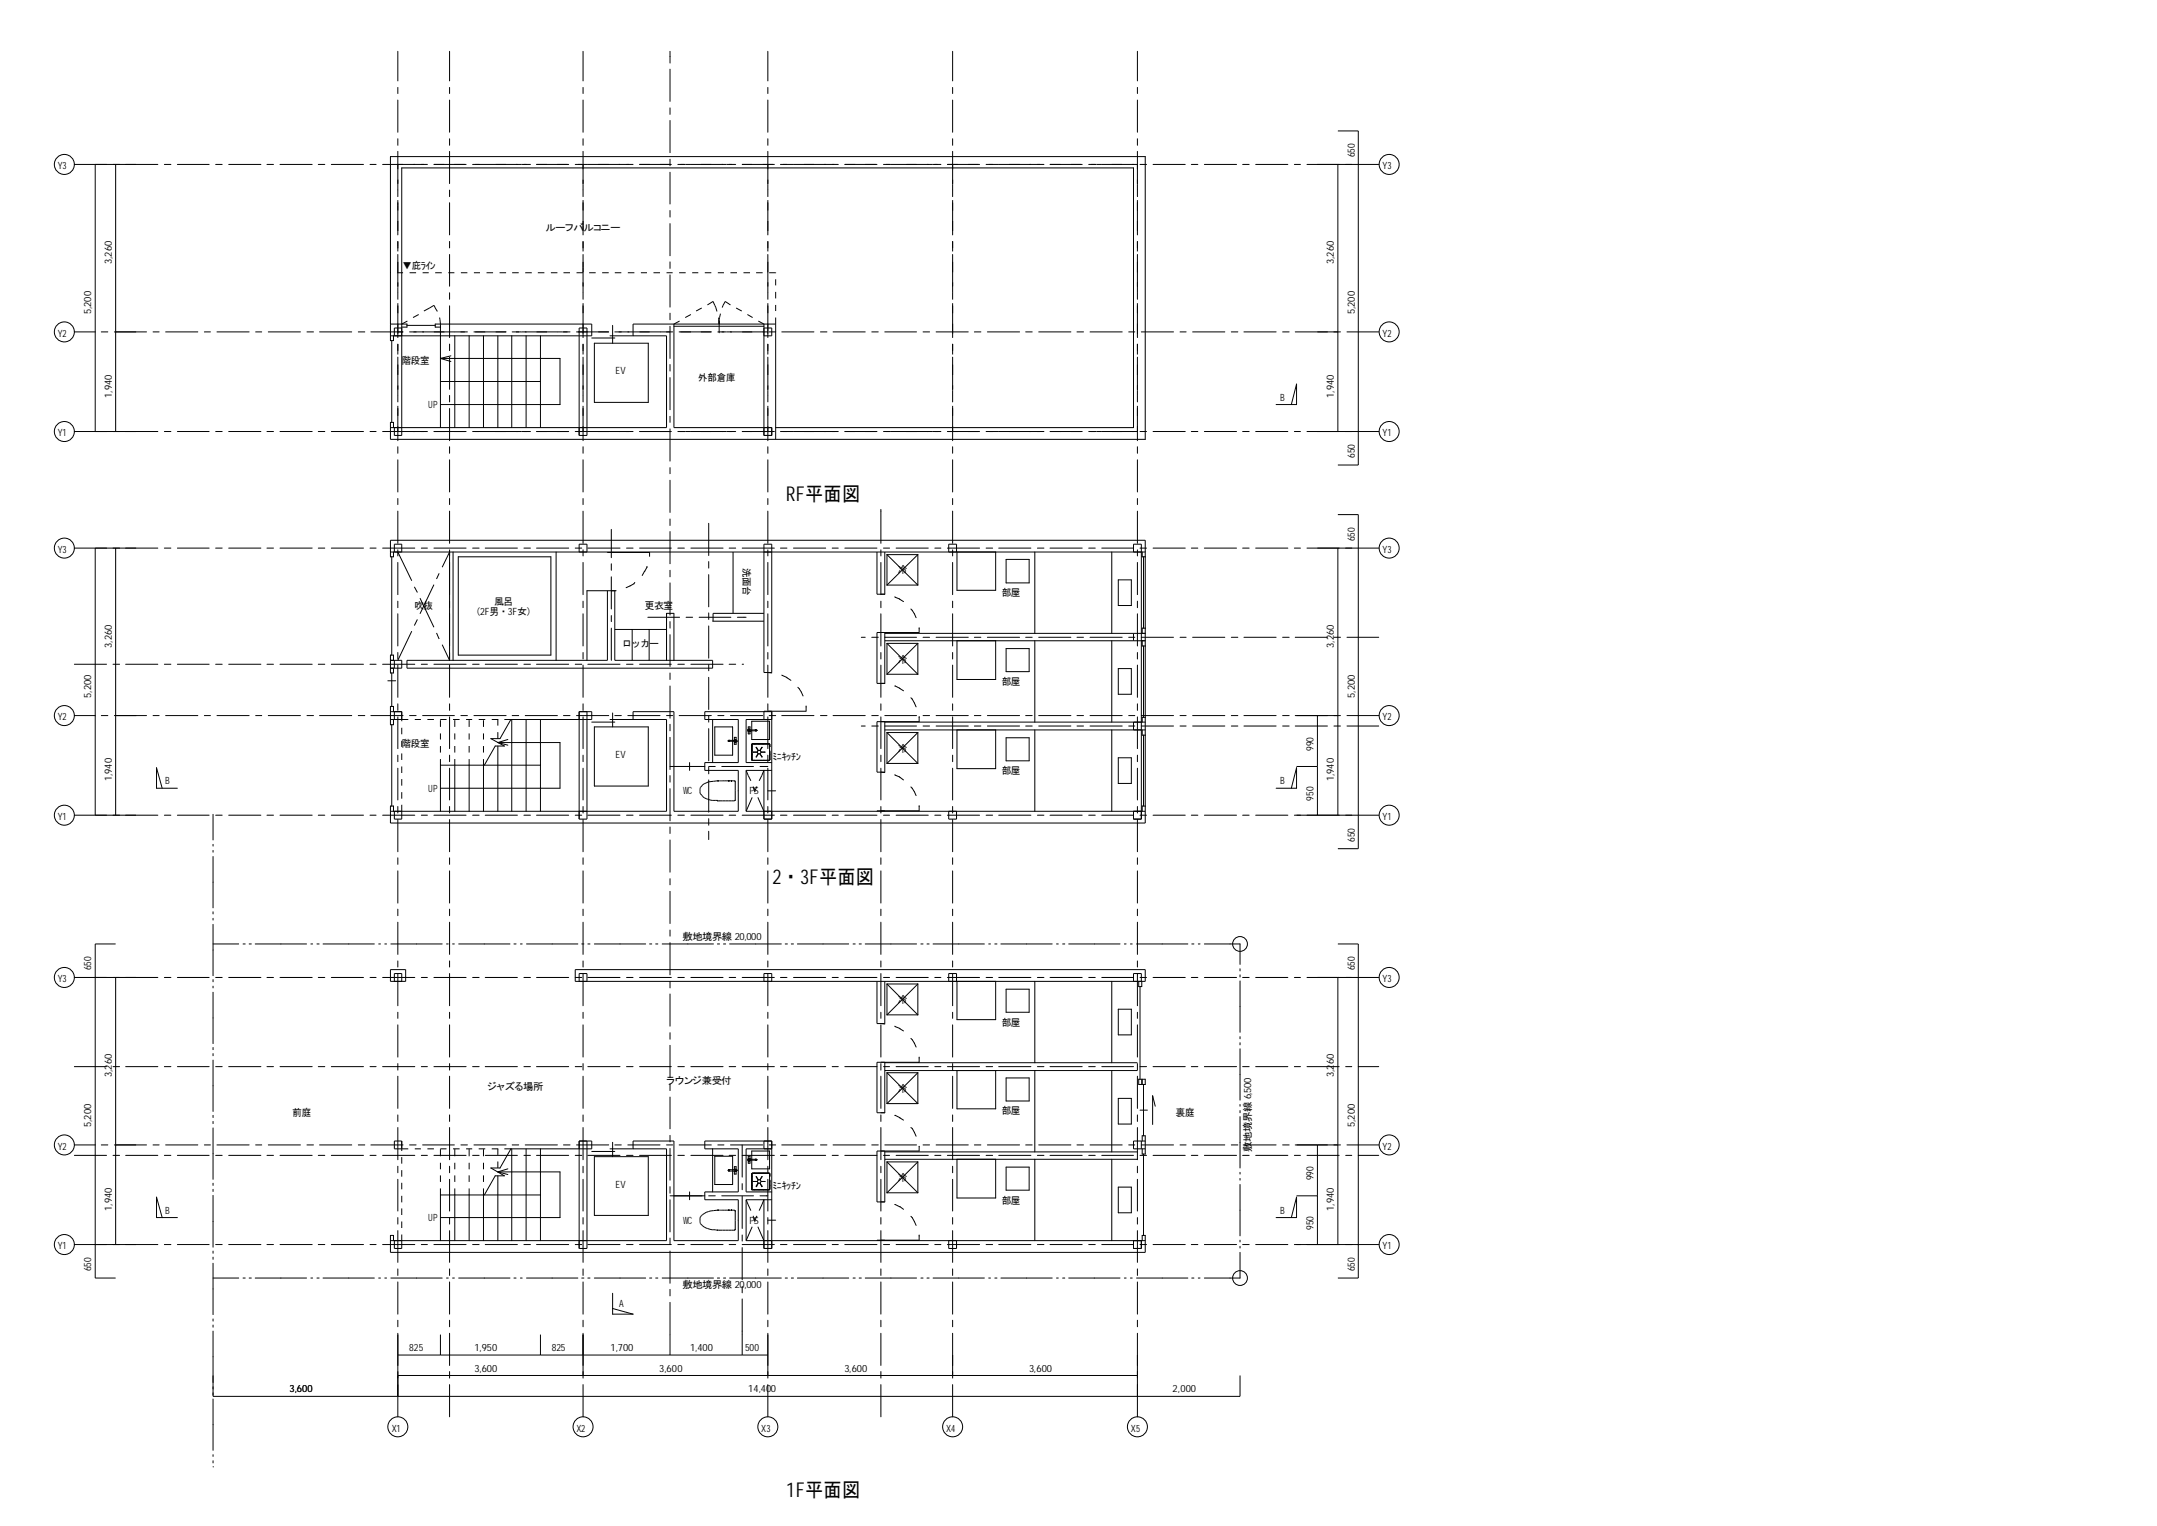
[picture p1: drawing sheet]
<svg xmlns="http://www.w3.org/2000/svg" width="420mm" height="297mm" viewBox="0 0 420 297" stroke-linecap="round" stroke-linejoin="round" font-family="sans-serif">
<g fill="none" stroke="#000" stroke-width=".19">
<path d="M77.5 10v5.7M77.5 17v1.2M77.5 19.5v6.2M87.5 10v5.7M87.5 17v1.2M87.5 19.5v6.2M113.5 10v5.7M113.5 17v1.2M113.5 19.5v6.2M130.5 10v2.3M130.5 13.5v6.2M149.5 10v5.7"/>
<path d="M149.5 17v1.2M149.5 19.5v6.2M185.5 10v5.7M185.5 17v1.2M185.5 19.5v6.2M221.5 10v5.7M221.5 17v1.2M221.5 19.5v6.2M14.5 32h16.2M18.5 32v52M22.5 32v52M32 32h1.3"/>
<path d="M34.5 32h6.2M42 32h1.3M44.5 32h6.3M52 32h1.3M54.5 32h6.3M62 32h1.2M64.5 32h6.3M72.1 32h1.1M74.5 32h8.7M77.5 27v1.3M77.5 29.5v8.8M77.5 38.9v6.8"/>
<path d="M84.5 32h6.3M87.5 27v1.3M87.5 29.5v6.2M87.5 37v1.3M87.5 39.5v6.2M92 32h11.3M104.5 32h6.2M112 32h11.3M113.5 27v1.3M113.5 29.5v8.8M113.5 38.9v6.8M124.5 32h6.2"/>
<path d="M130.5 21v1.3M130.5 23.5v6.2M130.5 31v1.3M130.5 33.5v6.2M132 32h11.3M144.5 32h6.3M149.5 27v1.3M149.5 29.5v8.8M149.5 38.9v6.8M152 32h11.2M164.5 32h6.3M172 32h11.2"/>
<path d="M184.5 32h6.3M185.5 27v1.3M185.5 29.5v8.8M185.5 38.9v6.8M192 32h11.3M204.5 32h6.2M212 32h9.5M221.5 27v1.3M221.5 29.5v8.8M221.5 38.9v6.8M222 32h1.3M224.5 32h6.3"/>
<path d="M232 32h1.3M234.5 32h6.3M242 32h1.2M244.5 32h6.3M252.1 32h1.1M254.5 32h14M260.5 25.5h4v65h-4M260.5 32v52M76 53.1h.1M77.3 53.1h1.2M77.5 47v1.9M77.5 49.5v8.8"/>
<path d="M77.5 59v6.7M79.8 53.1h1.2M82.3 53.1h1.2M84.8 53.1h1.2M87.3 53.1h1.2M87.5 47v1.3M87.5 49.5v6.2M87.5 57v1.3M87.5 59.5v6.2M89.7 53.1h1.3M92.3 53.1h1.2M94.7 53.1h1.3"/>
<path d="M97.3 53.1h1.3M99.7 53.1h1.3M102.3 53.1h1.2M104.7 53.1h1.3M107.3 53.1h1.2M109.7 53.1h1.3M112.3 53.1h1.2M113.5 47v1.9M113.5 49.5v8.8M113.5 59v6.7M114.7 53.1h1.3M117.3 53.1h1.2"/>
<path d="M119.7 53.1h1.3M122.3 53.1h1.2M124.8 53.1h1.2M127.3 53.1h1.2M129.8 53.1h1.2M130.5 41v1.2M130.5 43.5v6.3M130.5 51v1.2M130.5 53.5v6.3M132.2 53.1h1.3M134.8 53.1h1.2M136.7 59.9l-1.1 .6"/>
<path d="M137.2 53.1h1.3M137.8 59.4l1.1-.7 .7 1.9M139.8 53.1h1.2M142.2 59.4l-1-.7-.6 1.2M142.2 53.1h1.3M143.3 59.9l1.1 .6M144.8 53.1h1.2M147.2 53.1h1.3M149.5 47v1.9M149.5 49.5v8.8M149.5 59v6.7M149.8 53.1h1.3"/>
<path d="M151 54.4v1.1M151 56.8v1.3M151 59.4v1.1M185.5 47v1.9M185.5 49.5v8.8M185.5 59v6.7M221.5 47v1.9M221.5 49.5v8.8M221.5 59v6.7M14.5 64.6h4M19.7 64.6h1.3M22.3 64.6h6.2"/>
<path d="M29.8 64.6h1.2M32.3 64.6h6.2M39.8 64.6h1.2M42.2 64.6h6.3M49.8 64.6h1.2M52.2 64.6h6.3M59.8 64.6h1.2M62.2 64.6h6.3M69.8 64.6h1.2M72.2 64.6h6.3M76 63.1h3.2v.6h-1M76.3 66.3v15.9"/>
<path d="M76.6 65.4v.9h-.6v-35.8h147v55h-147v-3.3h.6v1M77.5 67v2M77.5 69.5v8.7M77.5 79v6.8M78.2 63.8h-1.4v1.6M79.2 63.3h5.6M79.3 62.5l-1.1 .6M79.8 64.6h11.2M81.5 61.2l-1.1 .6M82.5 60.5l2-1.1 .7 1.2M85.6 61.8l.2 1.3v20.1M85.8 63.7h-1v-.6h30.4v2.3h-39.2"/>
<path d="M85.8 69.8h23.3v8.9h-23.3M85.8 74.3h19.4M85.8 69.8l2 .6M87.5 67v1.2M87.5 69.5v6.3M87.5 77v1.2M87.5 79.5v6.3M87.8 69.3l-2 .5M88.6 65.4v17.8M91.4 65.4v17.8M92.3 64.6h6.3M94.1 65.4v17.8"/>
<path d="M96.9 65.4v17.8M99.7 65.4v17.8M99.7 64.6h11.3M102.4 65.4v17.8M105.2 65.4v17.8M112.3 64.6h6.2M112.8 63.8h1.5v21h-1.5zM113.5 67v2M113.5 69.5v8.7M113.5 79v6.8M115.2 65.8h4.5M115.7 66.8h10.5v11.5h-10.5z"/>
<path d="M118.8 65.4h11v17.8h-53.8M119.3 63.3v3.5M119.7 64.6h11.3M130.5 61v1.2M130.5 63.5v6.3M130.5 71v1.2M130.5 73.5v6.3M131.2 63.5h17.6M132.2 64.6h6.3M132.3 62.5l-1.1 .6v20.1h19.1v1.6h-1.5v-21.7l-1.1-.6M134.5 61.2l-1.1 .6M139.8 64.6h9.7"/>
<path d="M140 61.8v1.3M140.3 61l-.3 1.2v2.6M145.5 61.2l1.1 .6M148.8 63.8h1.5v1.6h-1.5M149.5 67v2M149.5 69.5v8.7M149.5 79v6.8M149.8 64.6h1.2M151 61.8v23.7M151 63.1h-27.7v2.3M152.2 64.6h6.3M159.8 64.6h1.2"/>
<path d="M162.2 64.6h6.3M169.8 64.6h1.2M172.3 64.6h6.2M179.7 64.6h1.3M182.3 64.6h6.3M185.5 67v2M185.5 69.5v8.7M185.5 79v6.8M189.7 64.6h1.3M192.3 64.6h6.2M199.7 64.6h1.3M202.3 64.6h6.2"/>
<path d="M209.7 64.6h1.3M212.3 64.6h6.2M219.8 64.6h1.2M221.5 67v2M221.5 69.5v8.7M221.5 79v6.8M222.2 64.6h6.3M229.8 64.6h1.2M232.2 64.6h6.3M239.8 64.6h1.2M242.2 64.6h6.3M248.5 78.7h4v-3.9l-1 3.9"/>
<path d="M249.8 64.6h1.2M252.2 64.6h8.8M262.3 64.6h6.2M14.5 84h16.2M32 84h1.3M34.5 84h6.2M42 84h1.3M44.5 84h6.3M52 84h1.3M54.5 84h6.3M62 84h1.2M64.5 84h6.3"/>
<path d="M72.1 84h1.1M74.5 84h8.7M76.8 83.2v1.6h1.4v-52.1h142.5v50.5h-69.7M77.5 87v1.2M77.5 89.5v6.3M77.5 97v1.2M77.5 99.5v6.2M84.5 84h6.3M87.5 87v1.2M87.5 89.5v6.3M87.5 97v1.2M87.5 99.5v6.2"/>
<path d="M92 84h11.3M104.5 84h6.2M112 84h11.3M113.5 87v1.2M113.5 89.5v6.3M113.5 97v1.2M113.5 99.5v6.2M124.5 84h6.2M130.5 81v1.2M130.5 83.5v6.2M130.5 91v1.2M130.5 93.5v6.2"/>
<path d="M132 84h11.3M144.5 84h6.3M149.5 87v1.2M149.5 89.5v6.3M149.5 97v1.2M149.5 99.5v6.2M152 84h11.2M164.5 84h6.3M171.5 99.1v6.6M172 84h11.2M184.5 84h6.3M185.5 87v1.2"/>
<path d="M185.5 89.5v6.3M185.5 97v1.2M185.5 99.5v6.2M192 84h11.3M204.5 84h6.2M212 84h9.6M221.5 87v1.2M221.5 89.5v6.3M221.5 97v1.2M221.5 99.5v6.2M222 84h1.3M224.5 84h6.3"/>
<path d="M232 84h1.3M234.5 84h6.3M242 84h1.2M244.5 84h6.3M252.1 84h1.1M254.5 84h14M14.5 106.7h16.2M18.5 106.7v52M22.5 106.7v52M32 106.7h1.3M34.5 106.7h6.2M42 106.7h1.3"/>
<path d="M44.5 106.7h6.3M52 106.7h1.3M54.5 106.7h6.3M62 106.7h1.2M64.5 106.7h6.3M72.1 106.7h1.1M74.5 106.7h6.3M76 107.4h147M76.3 108.4v19.1M76.6 107.4v1h-.6v-3.2h147v55h-147v-3.3h.6v1M76.8 107.4v-1.5h1.4v1.5M77.5 107v1.2"/>
<path d="M77.5 109.5v6.2M77.5 117v1.3M77.5 119.5v6.2M77.5 107.4l2.7 5.6M80.7 114.2l.6 1.1M81.8 116.4l2.7 5.7M82 106.7h1.2M84.5 106.7h6.3M84.5 113.8l-2.7 5.7M85.5 111.6l-.5 1.1M87.5 107v21.5l-1.4-3M87.5 107.4l-1.4 3"/>
<path d="M88.2 107.4v21.1M89.2 108.4h18.1v19.1h-18.1zM92 106.7h1.3M94.5 106.7h6.3M102 106.7h1.3M104.5 106.7h6.2M108.3 107.4v21.1M112 106.7h1.3M112.8 107.4v-1.5h1.5v1.5M113.5 107v1.2M113.5 109.5v6.2M113.5 117v1.3"/>
<path d="M113.5 119.5v6.2M114.5 106.7h6.2M118.3 107.4l8.2 .1v.8M118.3 115v13.5h-39.1v1.5h59.6v-1.5h-19.1v-13.5M119 103v5.5M119 109.7v1.3M119 112.3v6.2M119 119.8v1.2M119.7 107.4v.1M120 115h-5.7v13.5M122 106.7h1.3M123.6 113.4l-.2 .2-1.5 .8"/>
<path d="M124.5 106.7h6.2M126 110.2l-.9 1.8M130.5 101v1.3M130.5 103.5v6.2M130.5 111v1.3M130.5 113.5v6.2M132 106.7h1.3M134.5 106.7h6.3M138 101.9v6.2M138 109.3v1.3M138 111.8v6.3M138 119.3v1.3"/>
<path d="M142 106.7h1.3M142.7 107.4v12M144.5 106.7h6.3M148.8 105.9h1.5v25h-1.5zM148.8 119.4h-9.9v1.5M149.5 107v1.2M149.5 109.5v6.2M149.5 117v1.3M149.5 119.5v6.2M152 106.7h1.2M154.5 106.7h6.3M162.1 106.7h1.1"/>
<path d="M164.5 106.7h6.3M170.8 107.4v8.3h1.5v-8.3M171.5 107v1.2M171.5 109.5v6.2M171.5 117v1.3M171.5 119.5v6.2M172 106.7h1.2M172.7 107.9v6M172.7 113.9h6M172.7 107.9h6M172.7 107.9l6 6M174.2 116.2l1.7 .9"/>
<path d="M174.5 106.7h6.3M177.4 118.5l.7 1 .3 .7M178.7 107.9v6M178.7 107.9l-6 6M182 106.7h1.2M184.5 106.7h6.3M184.7 107.4v-1.5h1.6v1.5M185.5 107v1.2M185.5 109.5v6.2M185.5 117v1.3M185.5 119.5v6.2M186.4 107.4v7.5h7.5v-7.5"/>
<path d="M192 106.7h1.3M194.5 106.7h6.2M195.9 108.9h4.5v4.6h-4.5zM201.5 107.4v15.9M202 106.7h1.3M204.5 106.7h6.2M212 106.7h1.3M214.5 106.7h6.2M216.5 107.4v15.9M217.8 112.9h2.5v5h-2.5zM220.7 107.4v-1.5h1.5v53.5h-1.5v-1.5M221.5 107v1.2"/>
<path d="M221.5 109.5v6.2M221.5 117v1.3M221.5 119.5v6.2M222 106.7h1.3M222.4 107.4v1h.6M222.7 108.4v13.9M224.5 106.7h6.3M232 106.7h1.3M234.5 106.7h6.3M242 106.7h1.2M244.5 106.7h6.3M252.1 106.7h1.1"/>
<path d="M254.5 106.7h14M260.5 100.2h4v65h-4M260.5 106.7v52M14.5 139.3h4M14.5 129.3h6.2M19.7 139.3h1.3M22 129.3h1.3M22.3 139.3h6.2M24.5 129.3h6.2M29.8 139.3h1.2M32 129.3h1.3M32.3 139.3h6.2"/>
<path d="M34.5 129.3h6.2M39.8 139.3h1.2M42 129.3h1.3M42.2 139.3h6.3M44.5 129.3h6.3M49.8 139.3h1.2M52 129.3h1.3M52.2 139.3h6.3M54.5 129.3h6.3M59.8 139.3h1.2M62 129.3h1.2M62.2 139.3h6.3"/>
<path d="M64.5 129.3h6.3M69.8 139.3h1.2M72.1 129.3h1.1M72.2 139.3h6.3M74.5 129.3h6.3M75.5 132.5h1.5M76 128.5h2.2v1.5h-2.2M76 138.5h2.2v1.9M76.3 131v6.5M76.6 128.5v-1h-.6v3.5h.6v-1M76.6 138.5v-1h-.6v3.6h.6v-1.1M76.8 128.5v1.5"/>
<path d="M76.8 138.5v1.5M77.5 127v1.3M77.5 129.5v6.2M77.5 137v1.3M77.5 139.5v6.2M79.8 139.3h1.2M80.2 122.9l-2.7 5.6M81.3 120.6l-.6 1.2M82 129.3h1.2M82.3 139.3h6.2M84.5 129.3h6.3M85 123.2l.5 1.2"/>
<path d="M87.5 129.5v6.2M87.5 137v1.3M87.5 139.5v6.2M89.7 139.3h1.3M92 129.3h1.3M92.3 139.3h6.3M94.5 129.3h6.3M99.7 139.3h1.3M102 129.3h1.3M102.3 139.3h6.2M104.5 129.3h6.2M109.7 139.3h1.3"/>
<path d="M112 129.3h1.3M112.3 139.3h6.2M113.5 127v1.3M113.5 129.5v6.2M113.5 137v1.3M113.5 139.5v6.2M114.3 138.5v20.9h-1.5v-20.9h2.4v1.5h-17M114.5 129.3h6.2M119 122.3v6.2M119.3 138.8v2.7M119.7 139.3h1.3M119.7 122.5h10.1"/>
<path d="M122 129.3h1.3M122.3 139.3h6.2M123.1 122.5v6M124.5 129.3h6.2M126.2 120.1h6.1M126.4 122.5v6M129.8 139.3h1.2M129.8 128.5v-9.1h1.4v9.1M130.5 121v1.3M130.5 123.5v6.2M130.5 131v1.2M130.5 133.5v6.3"/>
<path d="M132 129.3h1.3M132.2 139.3h6.3M133.6 120.1h1.3M134.5 129.3h6.3M136.1 120.1h6.2M138 121.8v6.3M138 129.4v1.2M138 131.8v6.3M138 139.4v1.1M138.8 120.9h10M139.8 139.3h1.2M142 129.3h1.3"/>
<path d="M142.2 139.3h6.3M143.6 120.1h1.7M144.5 129.3h.3M149.5 127v1.3M149.5 129.5v6.2M149.5 137v1.3M149.5 139.5v6.2M149.5 130.9l.8 .1M149.8 139.3h1.2M150.3 138.4v21h-1.5v-9.5l-1 2.1M150.3 138.5h-13.1v1.5h6.6v8.4h-6.6v1.5h6.6v8h-12.6v-19.4h-7.9v1.5M152.2 139.3h6.3"/>
<path d="M152.2 131.4l1.8 1M155.4 133.8l.6 .9 .4 .8M157 137.4v1h-8.2v1.6M159.8 139.3h1.2M162.2 139.3h6.3M167.7 124h.8M169.8 139.3h1.2M169.8 124h1.2M171.5 127v1.3M171.5 129.5v6.2M171.5 137v1.3M171.5 139.5v6.2"/>
<path d="M172.3 139.3h6.2M172.3 124.7h50.7M172.3 123.3h50.7M172.3 124h6.2M172.7 125.2v6M172.7 131.2h6M172.7 125.2h6M172.7 125.2l6 6M174.2 133.5l1.7 1M177.4 135.8l1 1.8M178.7 125.2v6M178.7 125.2l-6 6"/>
<path d="M179 139.4v1.1h-8.2v9.8h1.5v-9.8M179 122.2v.9h-8.2v9.9h1.5v-9.9M179.7 139.3h1.3M179.7 124h1.3M182.3 139.3h6.3M182.3 124h6.3M185.5 127v1.3M185.5 129.5v6.2M185.5 137v1.3M185.5 139.5v6.2M186.4 124.7v7.5h7.5v-7.5M189.7 139.3h1.3"/>
<path d="M189.7 124h1.3M192.3 139.3h6.2M192.3 124h6.2M195.9 126.2h4.5v4.5h-4.5zM199.7 139.3h1.3M199.7 124h1.3M201.5 124.7v15.8M202.3 139.3h6.2M202.3 124h6.2M209.7 139.3h1.3M209.7 124h1.3M212.3 139.3h6.2"/>
<path d="M212.3 124h6.2M216.5 124.7v15.8M217.8 130.1h2.5v5h-2.5zM219.8 139.3h1.2M219.8 124h1.2M220.7 123.3v1.4M221.5 127v1.3M221.5 129.5v6.2M221.5 137v1.3M221.5 139.5v6.2M222.2 139.3h6.3M222.2 124h6.3"/>
<path d="M222.4 124.7v1h.6M222.7 125.7v13.9M223 122.3h-.6v1M223 139.6h-.6v.9M229.8 139.3h1.2M229.8 124h1.2M232.2 139.3h6.3M232.2 124h6.3M239.8 139.3h1.2M239.8 124h1.2M242.2 139.3h6.3M242.2 124h6.3"/>
<path d="M249.8 139.3h1.2M249.8 124h1.2M252.2 139.3h8.8M252.2 124h6.3M256.5 139.3v19.4M259.8 124h1.2M262.3 139.3h6.2M262.3 124h6.2M14.5 158.7h16.2M31.6 153.4l-1.1-4v4h4M32 158.7h1.3M34.5 158.7h6.2"/>
<path d="M41.5 158.5v5M42 158.7h1.3M44.5 158.7h6.3M52 158.7h1.3M54.5 158.7h6.3M62 158.7h1.2M64.5 158.7h6.3M72.1 158.7h1.1M74.5 158.7h6.3M76 140h3.5M76.3 141.1v15.8M77.5 147v1.3"/>
<path d="M77.5 149.5v6.2M77.5 157v1.2M77.5 159.5v6.3M78.2 141.6v1.3M78.2 144.2v1.2M78.2 146.6v1.3M78.2 149.2v1.3M78.2 151.6v1.3M78.2 154.2v1.2M78.2 156.6v2.8h-1.4v-1.5M80.8 140h1.2M82 158.7h1.2"/>
<path d="M83.2 140h1.3M84.5 158.7h6.3M85.8 142.7v1.2M85.8 145.2v1.3M85.8 147.7v10.2M85.8 148.9h19.4M87 140h-1.2v1.5M87.5 147v1.3M87.5 149.5v6.2M87.5 157v1.2M87.5 159.5v6.3M88.2 140h1.3"/>
<path d="M88.6 140v1.5M88.6 142.7v1.2M88.6 145.2v1.3M88.6 147.7v10.2M90.8 140h1.1M91.4 140v1.5M91.4 142.7v1.2M91.4 145.2v1.3M91.4 147.7v10.2M92 158.7h1.3M93.2 140h1.3M94.1 140v1.5"/>
<path d="M94.1 142.7v1.2M94.1 145.2v1.3M94.1 147.7v10.2M94.5 158.7h6.3M95.8 140h1.2M96.9 140v1.2M96.9 142.5v1.3M96.9 145.2v12.7M96.9 144.5h12.2v8.9h-23.3M96.9 144.5l2 .5M98.9 143.9l-2 .6M99.5 140l-2.1 3.8h-1.8l2.6 1.4h-1.8l-2.1 3.7"/>
<path d="M99.7 140v17.9M102 158.7h1.3M102.4 140v17.9M104.5 158.7h6.2M105.2 140v17.9M112 158.7h1.3M113.5 147v1.3M113.5 149.5v6.2M113.5 157v1.2M113.5 159.5v6.3M114.5 158.7h6.2M115.2 140.5h4.5"/>
<path d="M115.7 141.5h10.5v11.5h-10.5zM118.8 140h11v17.9h-53.8M122 158.7h1.3M124.5 158.7h6.2M130.5 141v1.2M130.5 143.5v6.3M130.5 151v1.2M130.5 153.5v6.3M130.5 149.2h6.7M132 158.7h1.3M134.3 148.4v1.5M134.5 158.7h6.3"/>
<path d="M138 149.2h1.3M138 141.8v6.3M138 149.4v1.2M138 151.8v6.3M138 159.3v1.3M138.8 140v8.4M139.2 141.5h3.5v5.5h-3.5zM139.7 155.8l3.4 .1M140.5 149.2h6.2M141.8 144.2h.1M141.8 144.3h.1M141.8 144.3v-.2h1.5v.2"/>
<path d="M141.8 144.3h1.5M141.9 144.1h.1M141.9 144.3h.1M142 158.7h1.3M142.9 144.3l.1 .6h.3v-.5M143 144.1v-.6h.3v.6M143 144h.1M143.1 144h.1M143.1 152l.1 3.8-.2 .1M143.1 144h.2M143.2 144.3h.1M143.2 144.1h.1"/>
<path d="M143.2 144.4h.1M143.2 152h-3.5a3.9 3.9 0 0 0-3.3 1.2l-.1 1.1a3.1 3.1 0 0 0 3.5 1.5M143.2 152.1h.1M143.2 152.2h.1M143.2 155.7h.1M143.3 144.3h.1M143.3 144.2h.1M143.3 144.4h.1M143.3 144.1h.1M143.3 144.1l.1 .2M143.4 144.3h.1M143.4 144.3l-.4 .1"/>
<path d="M143.7 153.9h.1M144.5 158.7h6.3M145.3 157.9h77.7M145.3 149.9l.9 2.1M145.3 149.9v8M145.3 149.9h5M145.6 142.2h.1M145.6 142.2l.2 .2M145.7 142.3h.1M145.7 142v-.5h.3v.6M145.8 142.1h.1M145.8 142.2h.1"/>
<path d="M145.8 142.4h.1M145.8 142.1h1.4M145.8 142.1v.1M145.8 142.2h1.4M146 142.3h.1M146 142.2v.6h-.3v-.5M146 142h-.4v.2M146 142.3l-.2 .1M146.4 145.2h.1M146.4 140.4h3.5v3.5h-3.5zM146.4 144.9v3M146.4 146.4h.1"/>
<path d="M146.4 146h.1M146.4 145.5h.1M146.4 146.7h.1M146.4 147.3h.1M146.4 145.3h.1M146.4 145.1h.1M146.4 145h.1M146.4 144.9h.1M146.4 145.4h.1M146.4 145.6h.1M146.4 145.7h.1M146.4 145.8h.1"/>
<path d="M146.4 145.9h.1M146.4 146.1h.1M146.4 146.2h.1M146.4 146.3h.1M146.4 146.5h.1M146.4 146.6h.1M146.4 146.8h.1M146.4 146.9h.1M146.4 147h.1M146.4 147.1h.1M146.4 147.2h.1M146.4 147.4h.1"/>
<path d="M146.4 147.5h.1M146.4 147.6h.1M146.4 147.7h.1M146.4 147.8h.1M146.4 147.9h.1M146.4 147.9l3.5 .1M146.5 155.2l-1.2 2.7M146.6 153.1l.5 1M146.7 146.4h.8M147.1 142.1h.1M147.2 142.2h.1M147.2 142.1h.1"/>
<path d="M147.2 142.1v.1M147.2 145.5l.5 .5zM147.4 153.1l-.5 1M147.6 155.2l1.2 2.7M147.6 146.7l-.4 .6zM148 149.2h1.5M148 146h.1M148 146.7l.4 .6zM148 146.7h.1M148.3 146.4h.7M148.3 145.5l-.3 .5zM149.5 153.9h1.5"/>
<path d="M149.5 147v1.3M149.5 149.5v6.2M149.5 157v1.2M149.5 159.5v6.3M149.8 144.8l.1 .1M149.9 145.2h.1M149.9 144.9v3M149.9 146.4h.1M149.9 146.7h.1M149.9 147.3h.1M149.9 145.3h.1M149.9 145.1h.1"/>
<path d="M149.9 145h.1M149.9 144.9h.1M149.9 144.8l-3.5 .1M149.9 146.2h.1M149.9 146.3h.1M149.9 146.5h.1M149.9 146.6h.1M149.9 146.8h.1M149.9 146.9h.1M149.9 147h.1M149.9 147.1h.1M149.9 147.2h.1"/>
<path d="M149.9 147.4h.1M149.9 147.5h.1M149.9 147.6h.1M149.9 147.7h.1M149.9 147.8h.1M149.9 147.9h.1M149.9 147.9l-.1 .1M150.3 140h-5v8.4h5M152 158.7h1.2M154.5 158.7h6.3M162.1 158.7h1.1M164.5 158.7h6.3"/>
<path d="M167.7 141.3h.8M169.8 141.3h1.2M171.5 150.3l.8 .1M171.5 147v1.3M171.5 149.5v6.2M171.5 157v1.2M171.5 159.5v6.3M172 158.7h1.2M172.3 142.1h50.7M172.3 140.5h50.7M172.3 157.8v.1M172.3 141.3h6.2"/>
<path d="M172.7 142.6v6M172.7 148.6h6M172.7 142.6h6M172.7 142.6l6 6M174.2 150.8l1 .4 .7 .6M174.5 158.7h6.3M177.4 153.2l.7 .9 .3 .8M178.7 142.6v6M178.7 142.6l-6 6M179 156.8v1l-8.2 .1M179.7 141.3h1.3M182 158.7h1.2"/>
<path d="M182.3 141.3h6.3M184.5 158.7h6.3M184.7 157.9v1.5h1.6v-1.5M185.5 147v1.3M185.5 149.5v6.2M185.5 157v1.2M185.5 159.5v6.3M186.4 142.1v7.5h7.5v-7.5M189.7 141.3h1.3M192 158.7h1.3M192.3 141.3h6.2M194.5 158.7h6.2"/>
<path d="M195.9 143.6h4.5v4.5h-4.5zM199.7 141.3h1.3M201.5 142.1v15.8M202 158.7h1.3M202.3 141.3h6.2M204.5 158.7h6.2M209.7 141.3h1.3M212 158.7h1.3M212.3 141.3h6.2M214.5 158.7h6.2M216.5 142.1v15.8M217.8 147.5h2.5v5h-2.5z"/>
<path d="M219.8 141.3h1.2M220.7 140.5v1.6M221.5 147v1.3M221.5 149.5v6.2M221.5 157v1.2M221.5 159.5v6.3M222 158.7h1.3M222.2 141.3h6.3M222.4 142.1v1h.6M222.7 143.1v13.8M223 156.9h-.6v1M224.5 158.7h6.3"/>
<path d="M229.8 141.3h1.2M232 158.7h1.3M232.2 141.3h6.3M234.5 158.7h6.3M239.8 141.3h1.2M242 158.7h1.2M242.2 141.3h6.3M244.5 158.7h6.3M248.5 153.4h4v-4l-1 4M249.8 141.3h1.2M252.1 158.7h16.4M252.2 141.3h6.3"/>
<path d="M252.5 149.2h4M259.8 141.3h1.2M262.3 141.3h6.2M41.5 164.3v.4M41.5 165.5v.4M41.5 166.7v10M41.5 177.5v.4M41.5 178.7v.4M41.5 179.9v10M77.5 167v1.2M77.5 169.5v6.3M77.5 177v1.2"/>
<path d="M77.5 179.5v6.3M87.5 167v1.2M87.5 169.5v6.3M87.5 177v1.2M87.5 179.5v6.3M113.5 167v1.2M113.5 169.5v6.3M113.5 177v1.2M113.5 179.5v6.3M130.5 161v1.2M130.5 163.5v6.3M130.5 171v1.2"/>
<path d="M130.5 173.5v6.2M138 161.8v1.6M149.5 167v1.2M149.5 169.5v6.3M149.5 177v1.2M149.5 179.5v6.3M171.5 167v1.2M171.5 169.5v6.3M171.5 177v1.2M171.5 179.5v6.3M185.5 167v1.2M185.5 169.5v6.3"/>
<path d="M185.5 177v1.2M185.5 179.5v6.3M221.5 167v1.2M221.5 169.5v6.3M221.5 177v1.2M221.5 179.5v6.3M14.5 190.2h16.2M22.5 183.7h-4v65.1h4M22.5 190.2v52M32 190.2h1.3M34.5 190.2h6.2M41.5 190.7v.4"/>
<path d="M41.5 191.9v.4M41.5 193.1v10M41.5 183.7h5M42 190.2h1.3M44.5 190.2h6.3M47.3 183.7h.5M48.5 183.7h.4M49.7 183.7h10M52 190.2h1.3M54.5 190.2h6.3M60.5 183.7h.4M61.7 183.7h.4"/>
<path d="M62 190.2h1.2M62.9 183.7h10M64.5 190.2h6.3M72.1 190.2h1.1M73.7 183.7h.4M74.5 190.2h6.3M74.9 183.7h.4M76 188.7h3v2.3h-3zM76.1 183.7h10M76.8 191v-1.5h1.4v1.5M77.5 187v1.2M77.5 189.5v6.2"/>
<path d="M77.5 197v1.2M77.5 199.5v6.2M82 190.2h1.2M84.5 190.2h6.3M87 183.7h.3M87.5 187v1.2M87.5 189.5v6.2M87.5 197v1.2M87.5 199.5v6.2M88.1 183.7h.4M89.3 183.7h10M92 190.2h1.3"/>
<path d="M94.5 190.2h6.3M100.1 183.7h.4M101.3 183.7h.4M102 190.2h1.3M102.5 183.7h10M104.5 190.2h6.2M112 188.7h111v2.3h-111zM112 190.2h1.3M112.8 191v-1.5h1.5v1.5M113.3 183.7h.4M113.5 187v1.2M113.5 189.5v6.2"/>
<path d="M113.5 197v1.2M113.5 199.5v6.2M114.5 190.2h6.2M114.5 183.7h.4M115.7 183.7h10M122 190.2h1.3M124.5 190.2h6.2M126.5 183.7h.4M127.7 183.7h.4M128.9 183.7h10M130.5 181v1.2M130.5 183.5v6.2"/>
<path d="M130.5 191v1.3M130.5 193.5v6.2M132 190.2h1.3M134.5 190.2h6.3M139.7 183.7h.4M140.9 183.7h.4M142 190.2h1.3M142.1 183.7h10M144.5 190.2h6.3M148.8 191v-1.5h1.5v1.5M149.5 187v1.2M149.5 189.5v6.2"/>
<path d="M149.5 197v1.2M149.5 199.5v6.2M152 190.2h1.2M152.9 183.7h.4M154.1 183.7h.4M154.5 190.2h6.3M155.3 183.7h10M162.1 190.2h1.1M164.5 190.2h6.3M166.1 183.7h.4M167.3 183.7h.4M168.5 183.7h10"/>
<path d="M170.8 191v8.2h1.5v-8.2M171.5 199.2l.8 .1M171.5 187v1.2M171.5 189.5v6.2M171.5 197v1.2M171.5 199.5v6.2M172 190.2h1.2M172.7 197.5h6M172.7 191.5h6M172.7 191.5v6M172.7 191.5l6 6M174.2 199.7l1.7 1"/>
<path d="M174.5 190.2h6.3M178.7 191.5l-6 6M178.7 191.5v6M179.3 183.7h.4M180.5 183.7h.4M181.7 183.7h10M182 190.2h1.2M184.5 190.2h6.3M184.7 191v-1.5h1.6v1.5M185.5 187v1.2M185.5 189.5v6.2M185.5 197v1.2"/>
<path d="M185.5 199.5v6.2M186.4 191v7.5h7.5v-7.5M192 190.2h1.3M192.5 183.7h.4M193.7 183.7h.4M194.5 190.2h6.2M194.9 183.7h10M195.9 192.5h4.5v4.5h-4.5zM201.5 191v15.8M202 190.2h1.3M204.5 190.2h6.2M205.7 183.7h.4"/>
<path d="M206.9 183.7h.4M208.1 183.7h10M212 190.2h1.3M214.5 190.2h6.2M216.5 191v15.8M217.8 196.4h2.5v5h-2.5zM218.9 183.7h.4M220.1 183.7h.4M220.7 191v-1.5h1.5v1.5M221.3 183.7h10M221.5 187v1.2M221.5 189.5v6.2"/>
<path d="M221.5 197v1.2M221.5 199.5v6.2M221.7 191v1h.6v-1M222 190.2h1.3M222 192v18.1M224.5 190.2h6.3M232 190.2h1.3M232.1 183.7h.4M233.3 183.7h.4M234.5 183.7h7v4M234.5 190.2h6.3M241.5 188.6v.4"/>
<path d="M241.5 189.7v.5M241.5 190.9v10M242 190.2h1.2M244.5 190.2h6.3M252.1 190.2h1.1M254.5 190.2h14M260.5 183.7h4v65.1h-4M260.5 190.2v52M14.5 207.6h6.2M22 207.6h1.3M24.5 207.6h6.2M32 207.6h1.3"/>
<path d="M34.5 207.6h6.2M41.5 203.9v.4M41.5 205.1v.4M41.5 206.3v10M41.5 217.1v.4M41.5 218.3v.4M41.5 219.5v10M42 207.6h1.3M44.5 207.6h6.3M52 207.6h1.3M54.5 207.6h6.3M62 207.6h1.2"/>
<path d="M64.5 207.6h6.3M72.1 207.6h1.1M74.5 207.6h6.3M77.5 207v1.3M77.5 209.5v6.2M77.5 217v1.3M77.5 219.5v6.2M82 207.6h1.2M84.5 207.6h6.3M87.5 207v1.3M87.5 209.5v6.2M87.5 217v1.3"/>
<path d="M87.5 219.5v6.2M92 207.6h1.3M94.5 207.6h6.3M102 207.6h1.3M104.5 207.6h6.2M112 207.6h1.3M113.5 207v1.3M113.5 209.5v6.2M113.5 217v1.3M113.5 219.5v6.2M114.5 207.6h6.2M122 207.6h1.3"/>
<path d="M124.5 207.6h6.2M130.5 201v1.3M130.5 203.5v6.2M130.5 211v1.3M130.5 213.5v6.2M132 207.6h1.3M134.5 207.6h6.3M142 207.6h1.3M144.5 207.6h6.3M149.5 207v1.3M149.5 209.5v6.2M149.5 217v1.3"/>
<path d="M149.5 219.5v6.2M152 207.6h1.2M154.5 207.6h6.3M162.1 207.6h1.1M164.5 207.6h6.3M171.5 207v1.3M171.5 209.5v6.2M171.5 217v1.3M171.5 219.5v6.2M172 207.6h1.2M172.3 208.4h49.2M172.3 206.8h49.2"/>
<path d="M172.7 208.8v6M172.7 214.8h6M172.7 208.8h6M172.7 208.8l6 6M174.2 217.1l1.7 .9M174.5 207.6h6.3M177.4 202.1l.7 .9 .3 .8M177.4 219.5l.2 .1 .8 1.5M178.7 208.8v6M178.7 208.8l-6 6M179 205.7v1.1h-8.2v9.8h1.5v-9.8M182 207.6h1.2"/>
<path d="M184.5 207.6h6.3M185.5 207v1.3M185.5 209.5v6.2M185.5 217v1.3M185.5 219.5v6.2M186.4 208.4v7.4h7.5v-7.4M192 207.6h1.3M194.5 207.6h6.2M195.9 209.8h4.5v4.5h-4.5zM201.5 208.4v15.8M202 207.6h1.3M204.5 207.6h6.2"/>
<path d="M212 207.6h1.3M214.5 207.6h6.2M216.5 208.4v15.8M217.8 213.8h2.5v5h-2.5zM221.5 207v1.3M221.5 209.5v6.2M221.5 217v1.3M221.5 219.5v6.2M221.7 210.1h.6v1h-.6zM222 216.1h1.4M222 207.6h1.3M222.4 210.1h.6v1h-.6z"/>
<path d="M222.7 211.1v10M224.5 207.6h6.3M225 215.3l-.5-2v5.6M232 207.6h1.3M234.5 207.6h6.3M241.5 201.8v.4M241.5 202.9v.5M241.5 204.1v10M241.5 215v.3M241.5 216.2v.4M241.5 217.3v10M242 207.6h1.2"/>
<path d="M244.5 207.6h6.3M252.1 207.6h1.1M254.5 207.6h6.3M262 207.6h1.2M264.5 207.6h4M14.5 222.8h4M14.5 224.9h6.2M19.7 222.8h1.3M22 224.9h1.3M22.3 222.8h6.2M24.5 224.9h6.2M29.8 222.8h1.2"/>
<path d="M31.6 237l-1.1-4v4h4M32 224.9h1.3M32.3 222.8h6.2M34.5 224.9h6.2M39.8 222.8h1.2M41.5 230.3v.4M41.5 231.5v.4M41.5 232.7v10M42 224.9h1.3M42.2 222.8h6.3M44.5 224.9h6.3M49.8 222.8h1.2"/>
<path d="M52 224.9h1.3M52.2 222.8h6.3M54.5 224.9h6.3M59.8 222.8h1.2M62 224.9h1.2M62.2 222.8h6.3M64.5 224.9h6.3M69.8 222.8h1.2M72.1 224.9h1.1M72.2 222.8h6.3M74.5 224.9h6.3M77.5 227v1.3"/>
<path d="M77.5 229.5v6.2M77.5 237v1.3M77.5 239.5v6.2M78.2 225.2v1.3M78.2 227.8v1.2M78.2 230.2v1.3M78.2 232.7v1.3M78.2 235.2v1.3M78.2 237.7v1.3M79.5 223.6h-2.7v-1.5h1.4v1.9M79.8 222.8h1.2M80.8 223.6h1.2"/>
<path d="M82 224.9h1.2M82.3 222.8h6.2M83.2 223.6h1.3M84.5 224.9h6.3M85.8 226.3v1.3M85.8 228.8v1.2M85.8 231.3v10.2M85.8 232.6h19.4M87 223.6h-1.2v1.4M87.5 227v1.3M87.5 229.5v6.2M87.5 237v1.3"/>
<path d="M87.5 239.5v6.2M88.2 223.6h1.3M88.6 223.6v1.4M88.6 226.3v1.3M88.6 228.8v1.2M88.6 231.3v10.2M89.7 222.8h1.3M90.8 223.6h1.1M91.4 223.6v1.4M91.4 226.3v1.3M91.4 228.8v1.2M91.4 231.3v10.2"/>
<path d="M92 224.9h1.3M92.3 222.8h6.3M93.2 223.6h1.3M94.1 223.6v1.4M94.1 226.3v1.3M94.1 228.8v1.2M94.1 231.3v10.2M94.5 224.9h6.3M95.8 223.6h1.2M96.9 223.6v1.2M96.9 226.1v1.2M96.9 228.9v12.6"/>
<path d="M96.9 228.1h12.2v8.9h-23.3M96.9 228.1l2 .5M98.9 227.5l-2 .6M99.5 223.6l-2.1 3.7h-1.8l2.6 1.6h-1.8l-2.1 3.7M99.7 223.6v17.9M99.7 222.8h1.3M102 224.9h1.3M102.3 222.8h6.2M102.4 223.6v17.9M104.5 224.9h6.2M105.2 223.6v17.9M109.7 222.8h1.3"/>
<path d="M112 224.9h1.3M112.3 222.8h6.2M113.5 227v1.3M113.5 229.5v6.2M113.5 237v1.3M113.5 239.5v6.2M114.3 222.1v20.9h-1.5v-20.9h2.4v1.5h-17M114.5 224.9h6.2M115.2 224.1h4.5M115.7 225.1h10.5v11.5h-10.5zM118.8 223.6h11v17.9h-53.8M119.3 222.3v2.8"/>
<path d="M119.7 222.8h1.3M122 224.9h1.3M122.3 222.8h6.2M123.3 223.6v-1.5h7.9v19.4h12.6v-8h-6.6v-1.5h6.6v-8.4h-6.6v-1.5h13.1v20.9h-1.5v-9.5l-1 2.1M124.5 224.9h6.2M129.8 222.8h1.2M130.5 221v1.2M130.5 223.5v6.2M130.5 231v1.2M130.5 233.5v6.3M130.5 232.7h6.7M132 224.9h1.3"/>
<path d="M132.2 222.8h6.3M134.3 232v1.5M134.5 224.9h6.3M138 232.7h1.3M138.8 223.6v8.4M139.2 225h3.5v5.5h-3.5zM139.8 222.8h1.2M140.5 232.7h6.2M141.8 227.8h.1M141.8 227.8l.1 .1M141.9 227.7h.1M141.9 227.9h.1"/>
<path d="M141.9 227.7l-.1 .1M141.9 227.9h1.3M141.9 227.7h1.3M142 224.9h1.3M142.2 222.8h6.3M143 235.5l.2 .2M143 227.7v-.6h.3v.6M143 228h.3M143 227.6h.3M143.1 227.6h.1M143.1 235.5a13.4 13.4 0 0 0-5.6 .5 1.56 1.56 0 0 0-1.2 1.5 1.56 1.56 0 0 0 1.2 1.5l.8 .3 1.3 .1h3.5M143.1 235.6h.1"/>
<path d="M143.2 227.9h.1M143.2 227.7h.1M143.2 228h.1M143.2 235.7v3.7h-.2M143.2 235.8h.1M143.2 235.7h.1M143.2 239.3h.1M143.2 227.7l.1 .1M143.3 227.8h.1M143.3 227.8l-.1 .1M143.3 227.7h.1M143.3 227.7l.1 .1"/>
<path d="M143.4 227.8h.1M143.4 227.8l-.1 .7h-.3v-.6M143.7 237.5h.1M144.5 222.8v6.3M144.5 230.4v1.2M144.5 232.8v6.3M144.5 224.9h6.3M145.3 233.5l.9 2.1M145.3 233.5v8M145.3 233.5h5M145.6 225.6h.1M145.6 225.8h.1"/>
<path d="M145.6 225.8l.1 .6h.3v-.6M145.6 225.6v.2M145.7 225.6v-.6h.3v.6M145.8 225.6h.1M145.8 225.7h.1M145.8 225.8h.1M145.8 226h.1M145.8 225.6h1.4M145.8 225.6v.2M146 225.6h.1M146 225.6l-.2-.1-.2 .1M146 225.9h.1"/>
<path d="M146 225.9l-.3 .1M146.4 224h3.5v3.5h-3.5zM146.4 228.9h.1M146.4 230h.1M146.4 229.6h.1M146.4 229h.1M146.4 230.3h.1M146.4 228.4v3.2h3.5v-3.2M146.4 228.8h.1M146.4 228.7h.1M146.4 228.6h.1M146.4 228.5h.1"/>
<path d="M146.4 228.4h.1M146.4 229.1h.1M146.4 229.2h.1M146.4 229.3h.1M146.4 229.4h.1M146.4 229.5h.1M146.4 229.7h.1M146.4 229.8h.1M146.4 229.9h.1M146.4 230.1h.1M146.4 230.2h.1M146.4 230.4h.1"/>
<path d="M146.4 230.5h.1M146.4 230.6h.1M146.4 230.7h.1M146.4 230.8h.1M146.4 230.9h.1M146.4 231h.1M146.4 231.1h.1M146.4 231.2h.1M146.4 231.3h.1M146.4 231.4h.1M146.4 231.5h.1M146.5 238.8l-1.2 2.7"/>
<path d="M146.6 236.6l.5 1.1M146.7 230h.8M147.1 225.6h.1M147.2 225.8h.1M147.2 225.6h.1M147.2 225.6v.1M147.2 225.7h.1M147.2 229l.5 .6zM147.2 225.7l-1.4 .1M147.4 236.6l-.5 1.1M147.6 238.8l1.2 2.7M147.6 230.3l-.3 .7-.1-.1z"/>
<path d="M148 232.7h1.5M148 229.6h.1M148 230.3h.1M148 230.3l.4 .6-.1 .1zM148.3 230h.7M148.3 229l-.3 .6zM148.8 222.1v1.5M149.5 237.5h1.5M149.5 227v1.3M149.5 229.5v6.2M149.5 237v1.3M149.5 239.5v6.2"/>
<path d="M149.8 222.8h1.2M149.8 228.3l.1 .1M149.9 228.9h.1M149.9 230h.1M149.9 230.3h.1M149.9 228.8h.1M149.9 228.7h.1M149.9 228.6h.1M149.9 228.5h.1M149.9 228.4h.1M149.9 228.3l-3.5 .1M149.9 229.7h.1"/>
<path d="M149.9 229.8h.1M149.9 229.9h.1M149.9 230.1h.1M149.9 230.2h.1M149.9 230.4h.1M149.9 230.5h.1M149.9 230.6h.1M149.9 230.7h.1M149.9 230.8h.1M149.9 230.9h.1M149.9 231h.1M149.9 231.1h.1"/>
<path d="M149.9 231.2h.1M149.9 231.3h.1M149.9 231.4h.1M149.9 231.5h.1M150.3 223.6h-5v8.4h5M152 224.9h1.2M152.2 222.8h6.3M154.5 224.9h6.3M159.8 222.8h1.2M162.1 224.9h1.1M162.2 222.8h6.3M164.5 224.9h6.3"/>
<path d="M169.8 222.8h1.2M171.5 227v1.3M171.5 229.5v6.2M171.5 237v1.3M171.5 239.5v6.2M172 224.9h1.2M172.3 222.8h6.2M172.3 225.6h49.2M172.3 224.2h49.2M172.7 226.1v6.1M172.7 232.2h6M172.7 226.1h6"/>
<path d="M172.7 226.1l6 6.1M174.2 234.4l1.1 .5 .6 .5M174.5 224.9h6.3M177.4 236.7l1 1.8M178.7 226.1v6.1M178.7 226.1l-6 6.1M179 223.1v.9h-8.2v9.9h1.5v-9.9M179.7 222.8h1.3M182 224.9h1.2M182.3 222.8h6.3M184.5 224.9h6.3M185.5 227v1.3"/>
<path d="M185.5 229.5v6.2M185.5 237v1.3M185.5 239.5v6.2M186.4 225.6v7.6h7.5v-7.6M189.7 222.8h1.3M192 224.9h1.3M192.3 222.8h6.2M194.5 224.9h6.2M195.9 227.2h4.5v4.4h-4.5zM199.7 222.8h1.3M201.5 225.6v15.9M202 224.9h1.3"/>
<path d="M202.3 222.8h6.2M204.5 224.9h6.2M209.7 222.8h1.3M212 224.9h1.3M212.3 222.8h6.2M214.5 224.9h6.2M216.5 225.6v15.9M217.8 231.1h2.5v5h-2.5zM219.8 222.8h1.2M221.5 227v1.3M221.5 229.5v6.2M221.5 237v1.3"/>
<path d="M221.5 239.5v6.2M222 224.9h1.3M222.2 222.1v1.5M222.2 222.8h6.3M222.4 222.1v-1h.6v3.5h-.6v-1M222.7 224.6v15.9M223 222.1h-2.3v1.5h2.3M224.5 224.9h6.3M229.8 222.8h1.2M232 224.9h1.3M232.2 222.8h6.3M234.5 224.9h6.3"/>
<path d="M239.8 222.8h1.2M241.5 228.2v.3M241.5 229.4v.3M241.5 230.5v10M242 224.9h1.2M242.2 222.8h6.3M244.5 224.9h6.3M248.5 237h4v-4l-1 4M249.8 222.8h1.2M252.1 224.9h1.1M252.2 222.8h8.8M252.5 232.7h4"/>
<path d="M254.5 224.9h6.3M256.5 222.8v19.4M262 224.9h1.2M262.3 222.8h6.2M264.5 224.9h4M14.5 242.2h16.2M32 242.2h1.3M34.5 242.2h6.2M41.5 243.5v.4M41.5 244.7v.4M41.5 245.9v10M41.5 256.7v.4"/>
<path d="M41.5 257.9v.4M41.5 259.1v12.7h200v-4.1M41.5 248.8h5M42 242.2h1.3M44.5 242.2h6.3M47.3 248.8h.5M48.5 248.8h.4M49.7 248.8h10M52 242.2h1.3M54.5 242.2h6.3M60.5 248.8h.4M61.7 248.8h.4"/>
<path d="M62 242.2h1.2M62.9 248.8h10M64.5 242.2h6.3M72.1 242.2h1.1M73.7 248.8h.4M74.5 242.2h6.3M74.9 248.8h.4M76.1 248.8h10M76.6 241.5v-1h-.6v3.3h147v-3.3h-.6v1M77.5 247v1.2M77.5 249.5v6.3M77.5 257v1.2"/>
<path d="M77.5 259.5v16.3M78.2 240.3v2.7h-1.4v-1.5M82 242.2h1.2M84.5 242.2h6.3M85.8 259.8v3.9M87 248.8h.3M87.5 247v1.2M87.5 249.5v6.3M87.5 257v1.2M87.5 259.5v6.3M88.1 248.8h.4M89.3 248.8h10"/>
<path d="M92 242.2h1.3M94.5 242.2h6.3M100.1 248.8h.4M101.3 248.8h.4M102 242.2h1.3M102.5 248.8h10M104.5 242.2h6.2M105.2 259.8v3.9M112 242.2h1.3M113.3 248.8h.4M113.5 247v1.2M113.5 249.5v6.3"/>
<path d="M113.5 257v1.2M113.5 259.5v8.7M114.5 248.8h.4M114.5 242.2h6.2M115.7 248.8h10M119.3 251.7v4.1h4l-4-1.1M122 242.2h1.3M124.5 242.2h6.2M126.5 248.8h.4M127.7 248.8h.4M128.9 248.8h10M130.5 241v1.2"/>
<path d="M130.5 243.5v6.3M130.5 251v1.2M130.5 253.5v10.2M132 242.2h1.3M134.5 242.2h6.3M139.7 248.8h.4M140.9 248.8h.4M142 242.2h1.3M142.1 248.8h10M144.5 240.4v1.2M144.5 242.8v6.3M144.5 250.4v1.2"/>
<path d="M144.5 252.8v10.9M144.5 242.2h6.3M145.3 241.5h77.7M149.5 247v1.2M149.5 249.5v6.3M149.5 257v1.2M149.5 259.5v8.7M152 242.2h1.2M152.9 248.8h.4M154.1 248.8h.4M154.5 242.2h6.3M155.3 248.8h10"/>
<path d="M162.1 242.2h1.1M164.5 242.2h6.3M166.1 248.8h.4M167.3 248.8h.4M168.5 248.8h10M171.5 247v1.2M171.5 249.5v6.3M171.5 257v1.2M171.5 259.5v6.3M172 242.2h1.2M172.3 241.4v.1M174.5 242.2h6.3"/>
<path d="M179 240.4v1l-8.2 .1M179.3 248.8h.4M180.5 248.8h.4M181.7 248.8h10M182 242.2h1.2M184.5 242.2h6.3M184.7 241.5v1.5h1.6v-1.5M185.5 247v1.2M185.5 249.5v6.3M185.5 257v1.2M185.5 259.5v8.7M192 242.2h1.3"/>
<path d="M192.5 248.8h.4M193.7 248.8h.4M194.5 242.2h6.2M194.9 248.8h10M202 242.2h1.3M204.5 242.2h6.2M205.7 248.8h.4M206.9 248.8h.4M208.1 248.8h10M212 242.2h1.3M214.5 242.2h6.2M218.9 248.8h.4"/>
<path d="M220.1 248.8h.4M220.7 241.5v1.5h1.5v-1.5M221.3 248.8h10M221.5 247v1.2M221.5 249.5v6.3M221.5 257v1.2M221.5 259.5v16.3M222 242.2h1.3M224.5 242.2h6.3M232 242.2h1.3M232.1 248.8h.4M233.3 248.8h.4"/>
<path d="M234.5 242.2h6.3M241.5 241.4v.3M241.5 242.6v.3M241.5 243.8v5h-7M242 242.2h1.2M244.5 242.2h6.3M252.1 242.2h16.4M41.5 272.3v10M77.5 267.7h144M77.5 263.7h72M87.5 267v1.2M87.5 269.5v6.3"/>
<path d="M113.5 269.5v6.3M149.5 269.5v6.3M171.5 267v1.2M171.5 269.5v6.3M185.5 269.5v6.3M41.5 283.1v.4M41.5 284.3v.4M41.5 285.5h.1"/>
<circle cx="12.5" cy="32" r="1.95"/>
<circle cx="270.5" cy="32" r="1.95"/>
<circle cx="12.5" cy="64.6" r="1.95"/>
<circle cx="270.5" cy="64.6" r="1.95"/>
<circle cx="12.5" cy="84" r="1.95"/>
<circle cx="270.5" cy="84" r="1.95"/>
<circle cx="12.5" cy="106.7" r="1.95"/>
<circle cx="270.5" cy="106.7" r="1.95"/>
<circle cx="12.5" cy="139.3" r="1.95"/>
<circle cx="270.5" cy="139.3" r="1.95"/>
<circle cx="12.5" cy="158.7" r="1.95"/>
<circle cx="147.8" cy="146.4" r=".34"/>
<circle cx="270.5" cy="158.7" r="1.95"/>
<circle cx="12.5" cy="190.2" r="1.95"/>
<circle cx="241.5" cy="183.7" r="1.44"/>
<circle cx="270.5" cy="190.2" r="1.95"/>
<circle cx="12.5" cy="222.8" r="1.95"/>
<circle cx="147.8" cy="230" r=".34"/>
<circle cx="270.5" cy="222.8" r="1.95"/>
<circle cx="12.5" cy="242.2" r="1.95"/>
<circle cx="241.5" cy="248.8" r="1.44"/>
<circle cx="270.5" cy="242.2" r="1.95"/>
<circle cx="77.5" cy="277.7" r="1.95"/>
<circle cx="113.5" cy="277.7" r="1.95"/>
<circle cx="149.5" cy="277.7" r="1.95"/>
<circle cx="185.5" cy="277.7" r="1.95"/>
<circle cx="221.5" cy="277.7" r="1.95"/>
</g>
<g font-size="4">
<text x="153.1" y="97.5">RF平面図</text>
<text x="150.5" y="172.1">2・3F平面図</text>
<text x="153.1" y="291.4">1F平面図</text>
</g>
<g font-size="1.9">
<text x="11.3" y="32.9">Y3</text>
<text x="263.8" y="30.6" transform="rotate(-90 263.8 30.6)">650</text>
<text x="269.2" y="32.9">Y3</text>
<text x="106.3" y="44.9">ルーフバルコニー</text>
<text x="21.8" y="51.4" transform="rotate(-90 21.8 51.4)">3,260</text>
<text x="78.4" y="52.4">▼庇ﾗｲﾝ</text>
<text x="259.8" y="51.4" transform="rotate(-90 259.8 51.4)">3,260</text>
<text x="11.3" y="65.5">Y2</text>
<text x="17.8" y="61.1" transform="rotate(-90 17.8 61.1)">5,200</text>
<text x="263.8" y="61.1" transform="rotate(-90 263.8 61.1)">5,200</text>
<text x="269.2" y="65.5">Y2</text>
<text x="78.2" y="70.8">階段室</text>
<text x="21.8" y="77.4" transform="rotate(-90 21.8 77.4)">1,940</text>
<text x="119.9" y="72.8">EV</text>
<text x="136" y="74.1">外部倉庫</text>
<text x="249.3" y="78">B</text>
<text x="259.8" y="77.4" transform="rotate(-90 259.8 77.4)">1,940</text>
<text x="83.4" y="79.4">UP</text>
<text x="11.3" y="84.9">Y1</text>
<text x="263.8" y="89.2" transform="rotate(-90 263.8 89.2)">650</text>
<text x="269.2" y="84.9">Y1</text>
<text x="11.3" y="107.6">Y3</text>
<text x="263.8" y="105.3" transform="rotate(-90 263.8 105.3)">650</text>
<text x="269.2" y="107.6">Y3</text>
<text x="144.7" y="110.6" transform="rotate(90 144.7 110.6)">洗面台</text>
<text x="174.8" y="111.6">冷</text>
<text x="80.7" y="118.6">吹抜</text>
<text x="91.8" y="119.6">（2F男・3F女）</text>
<text x="96.3" y="117.7">風呂</text>
<text x="125.6" y="118.6">更衣室</text>
<text x="195.1" y="116">部屋</text>
<text x="121.2" y="126">ロッカー</text>
<text x="21.8" y="126.1" transform="rotate(-90 21.8 126.1)">3,260</text>
<text x="174.8" y="128.9">冷</text>
<text x="259.8" y="126.1" transform="rotate(-90 259.8 126.1)">3,260</text>
<text x="17.8" y="135.8" transform="rotate(-90 17.8 135.8)">5,200</text>
<text x="195.1" y="133.3">部屋</text>
<text x="263.8" y="135.8" transform="rotate(-90 263.8 135.8)">5,200</text>
<text x="11.3" y="140.2">Y2</text>
<text x="269.2" y="140.2">Y2</text>
<text x="78.2" y="145.5">階段室</text>
<text x="119.9" y="147.6">EV</text>
<text x="150.5" y="147.9">ﾐﾆｷｯﾁﾝ</text>
<text x="174.8" y="146.3">冷</text>
<text x="255.8" y="146.1" transform="rotate(-90 255.8 146.1)">990</text>
<text x="21.8" y="152.1" transform="rotate(-90 21.8 152.1)">1,940</text>
<text x="32.2" y="152.7">B</text>
<text x="83.4" y="154.1">UP</text>
<text x="133" y="154.6">W</text>
<text x="133.9" y="154.6">C</text>
<text x="146" y="154.6">PS</text>
<text x="195.1" y="150.7">部屋</text>
<text x="249.3" y="152.7">B</text>
<text x="255.8" y="155.9" transform="rotate(-90 255.8 155.9)">950</text>
<text x="259.8" y="152.1" transform="rotate(-90 259.8 152.1)">1,940</text>
<text x="11.3" y="159.6">Y1</text>
<text x="269.2" y="159.6">Y1</text>
<text x="263.8" y="163.8" transform="rotate(-90 263.8 163.8)">650</text>
<text x="132.9" y="183">敷地境界線 20,000</text>
<text x="11.3" y="191.2">Y3</text>
<text x="17.8" y="188.9" transform="rotate(-90 17.8 188.9)">650</text>
<text x="263.8" y="188.9" transform="rotate(-90 263.8 188.9)">650</text>
<text x="269.2" y="191.2">Y3</text>
<text x="174.8" y="195.2">冷</text>
<text x="195.1" y="199.6">部屋</text>
<text x="21.8" y="209.6" transform="rotate(-90 21.8 209.6)">3,260</text>
<text x="259.8" y="209.6" transform="rotate(-90 259.8 209.6)">3,260</text>
<text x="94.9" y="212.1">ジャズる場所</text>
<text x="129.8" y="211">ラウンジ兼受付</text>
<text x="174.8" y="212.5">冷</text>
<text x="17.8" y="219.4" transform="rotate(-90 17.8 219.4)">5,200</text>
<text x="57" y="217.2">前庭</text>
<text x="195.1" y="216.9">部屋</text>
<text x="228.9" y="217.2">裏庭</text>
<text x="263.8" y="219.4" transform="rotate(-90 263.8 219.4)">5,200</text>
<text x="11.3" y="223.8">Y2</text>
<text x="243.7" y="224.3" transform="rotate(-90 243.7 224.3)">敷地境界線 6,500</text>
<text x="269.2" y="223.8">Y2</text>
<text x="119.9" y="231.1">EV</text>
<text x="150.5" y="231.5">ﾐﾆｷｯﾁﾝ</text>
<text x="174.8" y="229.9">冷</text>
<text x="255.8" y="229.7" transform="rotate(-90 255.8 229.7)">990</text>
<text x="21.8" y="235.6" transform="rotate(-90 21.8 235.6)">1,940</text>
<text x="32.2" y="236.2">B</text>
<text x="83.4" y="237.7">UP</text>
<text x="133" y="238.2">W</text>
<text x="133.9" y="238.2">C</text>
<text x="146" y="238.2">PS</text>
<text x="195.1" y="234.3">部屋</text>
<text x="249.3" y="236.2">B</text>
<text x="255.8" y="239.4" transform="rotate(-90 255.8 239.4)">950</text>
<text x="259.8" y="235.6" transform="rotate(-90 259.8 235.6)">1,940</text>
<text x="11.3" y="243.2">Y1</text>
<text x="269.2" y="243.2">Y1</text>
<text x="17.8" y="247.4" transform="rotate(-90 17.8 247.4)">650</text>
<text x="132.9" y="250.8">敷地境界線 20,000</text>
<text x="263.8" y="247.4" transform="rotate(-90 263.8 247.4)">650</text>
<text x="120.6" y="254.4">A</text>
<text x="79.7" y="263">825</text>
<text x="92.4" y="263">1,950</text>
<text x="107.4" y="263">825</text>
<text x="118.9" y="263">1,700</text>
<text x="134.4" y="263">1,400</text>
<text x="145.1" y="263">500</text>
<text x="92.4" y="267">3,600</text>
<text x="128.4" y="267">3,600</text>
<text x="164.4" y="267">3,600</text>
<text x="200.4" y="267">3,600</text>
<text x="56.4" y="270.9">3,600</text>
<text x="145.7" y="270.9">14,400</text>
<text x="228.3" y="270.9">2,000</text>
<text x="76.3" y="278.7">X1</text>
<text x="112.3" y="278.7">X2</text>
<text x="148.3" y="278.7">X3</text>
<text x="184.2" y="278.7">X4</text>
<text x="220.2" y="278.7">X5</text>
</g>
</svg>
